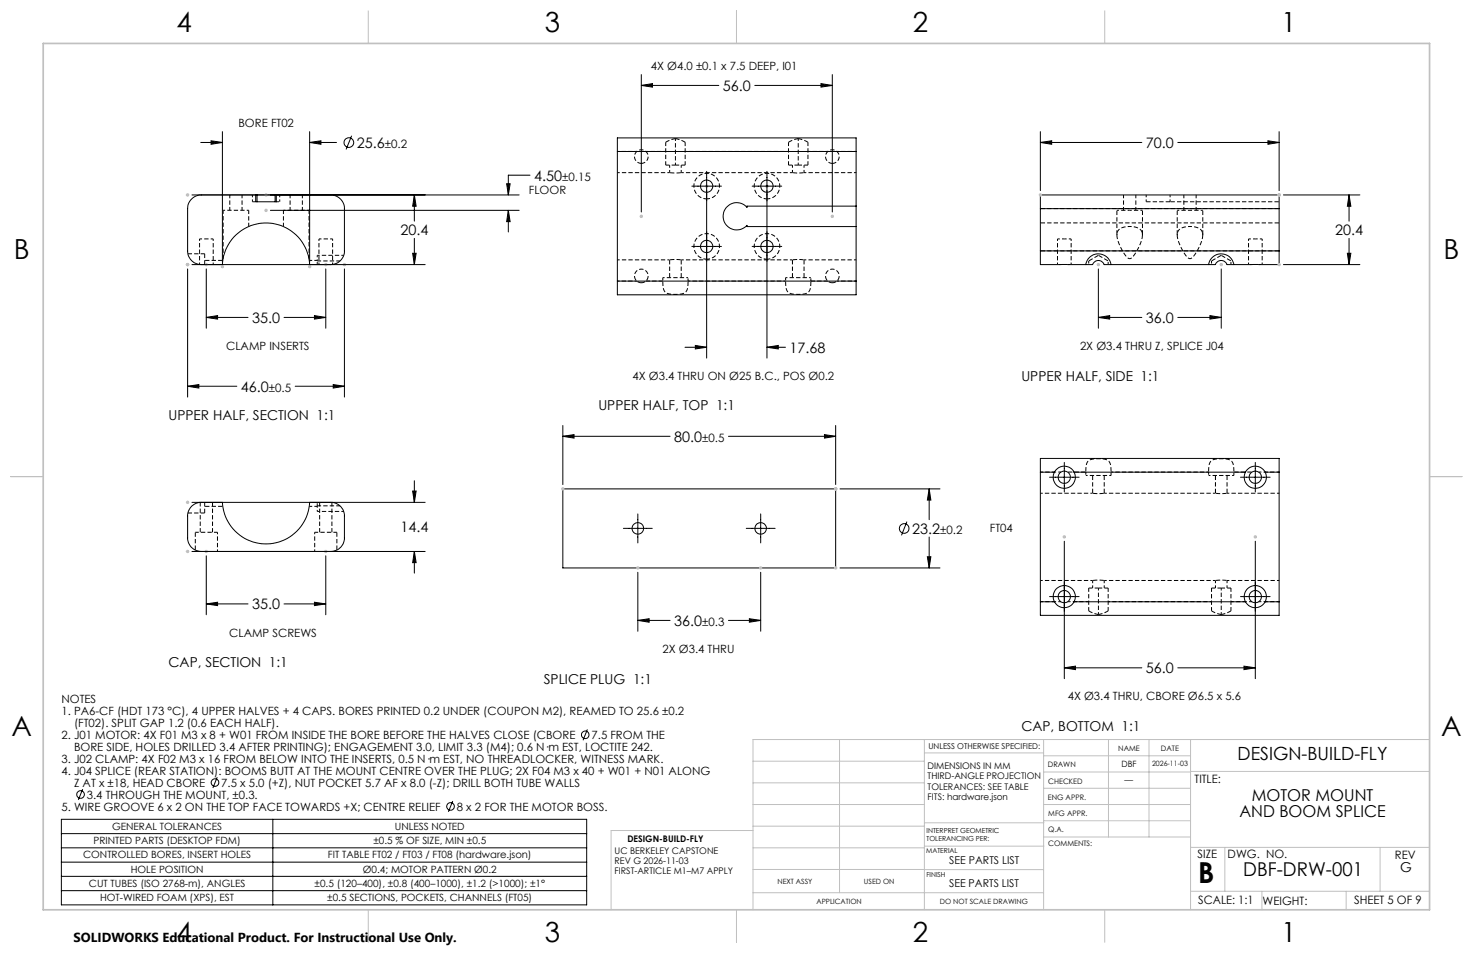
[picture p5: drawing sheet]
<svg xmlns="http://www.w3.org/2000/svg" width="432mm" height="279mm" viewBox="0 0 432 279" stroke-linecap="round" stroke-linejoin="round" font-family="sans-serif">
<g fill="none" stroke="#000" stroke-width=".29" stroke-dasharray="1.3 .6" stroke-dashoffset=".5" stroke-linecap="butt">
<path d="M74 59.1h1M81 59.1h1M196.3 48.4v2.2M199.7 50.6v-2.2M232.3 48.4v2.2M232.3 50.6h-32.6M235.7 50.6v-2.2M58.5 70h4M93 77.5v-1M93.5 70h4M199.7 76.2h32.6M319.2 76.5v1"/>
<path d="M324.9 77.5v-1M355.2 76.5v1M360.9 77.5v-1M194.3 81.4v1M201.7 82.4v-1M230.3 81.4v1M237.7 82.4v-1M311 138.4h-6M318.3 138.4v1M325.7 139.4v-1M354.3 138.4v1M361.7 139.4v-1"/>
<path d="M375 138.4h-6M93 148.3v-1M356.3 144.6h-32.6M311 176.4h-6M320.3 170.2v2.2M323.7 172.4v-2.2M323.7 170.2h32.6M356.3 170.2v2.2M359.7 172.4v-2.2M375 176.4h-6"/>
</g>
<g fill="none" stroke="#000" stroke-width=".29" stroke-dasharray="1.3 .6" stroke-linecap="butt">
<path d="M336 59.1h7M60 77.5v-3.1M327.4 68.6v.3M331.3 66.4h-.3M334.9 68.9v-.5M345.1 68.6v.3M349 66.4h-.3M352.6 68.9l-.1-.5M58.7 147.3v8.8M60 150.4v-3.1M62.3 156.1v-8.8M93.7 147.3v8.8"/>
<path d="M97.3 156.1v-8.8"/>
</g>
<g fill="none" stroke="#000" stroke-width=".29" stroke-dasharray="1.3 .6" stroke-dashoffset=".1" stroke-linecap="butt">
<path d="M188 47.9a2 2 0 0 0 1.8-2.9 2 2 0 0 0-3.4-.3 2 2 0 0 0 1.3 3.2h.3M195.1 41.7l2.9-1.1M195.1 48.4v-6.7M198 40.6l2.8 1.1M200.8 48.4v-6.7M231.1 41.7l2.9-1.1M231.1 48.4v-6.7M234 40.6l2.8 1.1M236.8 48.4v-6.7M244 47.9a2 2 0 0 0 1.8-2.9 2 2 0 0 0-3.4-.3 2 2 0 0 0 1.3 3.2h.3M60 74.4h-4.9M93 76.5h6.7"/>
<path d="M188 82.9a2 2 0 0 0 1.8-2.9 2 2 0 0 0-3.4-.3 2 2 0 0 0 1.3 3.2h.3M194.3 82.4h-5M242.7 82.4h-5M244 82.9a2 2 0 0 0 1.8-2.9 2 2 0 0 0-3.4-.3 2 2 0 0 0 1.3 3.2h.3M55.1 150.4h4.9M93 148.3h6.7M319.2 172.4v6.7M324.9 179.1l-2.9 1.1M324.9 172.4v6.7M355.2 172.4v6.7M360.9 179.1l-2.9 1.1M360.9 172.4v6.7"/>
<path d="M322 180.2l-2.8-1.1M358 180.2l-2.8-1.1"/>
</g>
<path d="M93 76.5v-1.6M93 149.9v-1.6" fill="none" stroke="#000" stroke-width=".29" stroke-dasharray="1.3 .6" stroke-dashoffset=".8" stroke-linecap="butt"/>
<g fill="none" stroke="#000" stroke-width=".29" stroke-dasharray="1.3 .6" stroke-dashoffset=".6" stroke-linecap="butt">
<path d="M74 57.1v2M82 59.1v-2M195.1 44.4h-5.8M196.3 50.6h-15.3M198 48.4v-7.8M234 48.4v-7.8M242.7 44.4h-5.9M251 50.6h-15.3M336 57.1v2M343 59.1v-2M93 74.9h7.8M181 76.2h15.3"/>
<path d="M235.7 76.2h15.3M310 70h2M312 70h2M366 70h2M368 70h2M230.3 82.4h-28.6M354.3 138.4h-28.6M93 149.9h7.8M320.3 144.6h-15.3M375 144.6h-15.3M305 170.2h15.3M322 172.4v7.8"/>
<path d="M358 172.4v7.8M359.7 170.2h15.3"/>
</g>
<g fill="none" stroke="#000" stroke-width=".29" stroke-dasharray="1.3 .6" stroke-dashoffset=".7" stroke-linecap="butt">
<path d="M186.7 44.4h-5.7M231.1 44.4h-30.3M251 44.4h-5.7M58.5 70v7.5M62.5 77.5v-7.5M65.4 61.6h7.5M83.1 61.6h7.5M93.5 70v7.5M97.5 77.5v-7.5M310 70v7.5M314 77.5v-7.5M327.4 61.6h3.8"/>
<path d="M331.2 66.4a3.4 3.4 0 0 1 3.6 1.9 10.8 10.8 0 0 1-3.4 7.5h-.2a6.1 6.1 0 0 1-2.9-3.7 4.4 4.4 0 0 1-.3-4.8l1.5-.7 1.7-.2M331.2 61.6h3.7M345.1 61.6h3.7M348.8 66.4a3.4 3.4 0 0 1 3.7 1.9 10.8 10.8 0 0 1-3.4 7.5h-.3a6.1 6.1 0 0 1-2.8-3.7 4.4 4.4 0 0 1-.3-4.8l1.4-.7 1.7-.2M348.8 61.6h3.8M366 70v7.5M370 77.5v-7.5M186.7 82.4h-5.7M201.7 81.4h-7.4M237.7 81.4h-7.4M251 82.4h-5.7M318.3 139.4h7.4"/>
<path d="M354.3 139.4h7.4M92.3 156.1v5.6M63.8 161.7v-5.6M355.2 176.4h-30.3"/>
</g>
<path d="M93 76.3h-2.3M90.7 148.5h2.3M319.2 176.4h-6.2M367 176.4h-6.1" fill="none" stroke="#000" stroke-width=".29" stroke-dasharray="1.3 .6" stroke-dashoffset=".4" stroke-linecap="butt"/>
<g fill="none" stroke="#000" stroke-width=".29" stroke-dasharray="1.3 .6" stroke-dashoffset="-.1" stroke-linecap="butt">
<path d="M196.3 50.6h3.4M232.3 50.6h3.4M343 59.1h32M65.3 76.3h-5.3M196.3 76.2v5.2M199.7 76.2h-3.4M232.3 76.2v5.2M235.7 76.2h-3.4M322 74.9l-2.8 1.6M324.9 76.5l-2.9-1.6M327.4 61.6v7.3M334.9 68.9v-7.3"/>
<path d="M345.1 61.6v7.3M352.6 68.9v-7.3M358 74.9l-2.8 1.6M360.9 76.5l-2.9-1.6M375 73.5h-70M375 61.1h-70M375 65.3h-70M199.7 81.4v-5.2M235.7 81.4v-5.2M318.3 138.4h-5.3M320.3 139.4v5.2M356.3 139.4v5.2"/>
<path d="M367 138.4h-5.3M57.3 156.1v5.2M60 148.5h5.3M320.3 144.6h3.4M323.7 144.6v-5.2M356.3 144.6h3.4M359.7 144.6v-5.2M98.8 161.3v-5.2M323.7 170.2h-3.4M359.7 170.2h-3.4"/>
</g>
<g fill="none" stroke="#000" stroke-width=".29" stroke-dasharray="1.3 .6" stroke-dashoffset=".2" stroke-linecap="butt">
<path d="M198 48.4h-2.9M200.8 48.4h-2.8M234 48.4h-2.9M236.8 48.4h-2.8M65.4 61.6v14.2M72.9 66.4v-4.8M83.1 61.6v4.8M90.6 75.8v-14.2M57.3 156.1h6.5M92.3 156.1h6.5M319.2 172.4h2.8M322 172.4h2.9"/>
<path d="M355.2 172.4h2.8M358 172.4h2.9"/>
</g>
<path d="M67.4 57.1v4.5M85 57.1v4.5M207.2 58.3a3.7 3.7 0 0 0 3.3-5.5 3.7 3.7 0 0 0-6.4-.4 3.7 3.7 0 0 0 2.6 5.9h.5M224.8 58.3a3.7 3.7 0 0 0 3.4-5.5 3.7 3.7 0 0 0-6.4-.4 3.7 3.7 0 0 0 2.6 5.9h.4M329.4 57.1v4.5M347 57.1v4.5M71 61.6v-4.5M88.6 61.6v-4.5M207.2 76a3.8 3.8 0 0 0 3.3-5.5 3.8 3.8 0 0 0-6.4-.4 3.8 3.8 0 0 0 2.6 5.9h.5M224.8 76a3.8 3.8 0 0 0 3.4-5.5 3.8 3.8 0 0 0-6.4-.4 3.8 3.8 0 0 0 2.6 5.9h.4M333 61.6v-4.5M350.6 61.6v-4.5" fill="none" stroke="#000" stroke-width=".29" stroke-dasharray="1.3 .6" stroke-dashoffset=".3" stroke-linecap="butt"/>
<g fill="none" stroke="#000" stroke-width=".29">
<path d="M65.2 38.6v38.3M90.8 38.6v38.3M103.1 39.8l-1.6 4M188 25l3.3-.5v1zM188 21.9v40.3M188 25h22.7M221.3 25h22.7M240.7 24.5l3.3 .5-3.3 .5zM244 21.9v40.3M305 38.6v17.3M375 38.6v17.3M56.3 57.2h95.9"/>
<path d="M58.8 41.8h6.4M59 57.2a4 4 0 0 0-4 4v12.4a4 4 0 0 0 4 4M61.9 41.3l3.3 .5-3.3 .5zM75 57.2v2h6v-2M75.4 59.2v-2h5.2v2M90.8 41.8l3.3-.5v1zM90.8 41.8h7.8M97 57.2a4 4 0 0 1 4 4v12.4a4 4 0 0 1-4 4M121.5 57.2l.5 3.3h-1zM121.5 57.2v7.6M148.5 53.9h1l-.5 3.3zM155.4 51.4h-6.4v5.8"/>
<path d="M181 44.4v-4h70v4M181 44.4h70M181 44.4v38M202.8 54.6h8.7M207.2 50.2v54.8M220.5 54.6h8.7M224.8 50.2v54.8M251 44.4v38M305 41.8l3.3-.5v1zM305 41.8h29.7M345.3 41.8h29.7M371.7 41.3l3.3 .5-3.3 .5z"/>
<path d="M376.2 57.2h22.4M395.5 57.2l.5 3.3h-1zM395.5 57.2v7.6M55 78.8v37.6M56.3 77.6h68.3M60.5 78.8v17.4M65.2 77.6a12.8 12.8 0 0 1 12.8-12.2 12.8 12.8 0 0 1 12.8 12.2M79.3 61.7h72.9M95.5 78.8v17.4M101 78.8v37.6M121 74.3h1l-.5 3.3zM121.5 69.9v7.7"/>
<path d="M149 61.7l.5 3.3h-1zM149 61.7v6.3M202.8 72.2h8.7M220.5 72.2h8.7M251 60.4h-32v.4a4 4 0 0 0-5.8-.3 4 4 0 0 0 0 5.8 4 4 0 0 0 5.8-.2v.3h32M305 61.2v-4h70v4M305 73.6v4h15.3a1.79 1.79 0 0 1 1.7-1.2 1.79 1.79 0 0 1 1.7 1.2h32.6a1.82 1.82 0 0 1 1.7-1.2 1.82 1.82 0 0 1 1.7 1.2h15.3v-4M305 61.2h70M305 73.6h70M305 61.2v12.4M318.3 77.6a3.8 3.8 0 0 1 3.7-3.2 3.8 3.8 0 0 1 3.7 3.2M322 78.8v17.4"/>
<path d="M354.3 77.6a3.7 3.7 0 0 1 3.7-3.2 3.7 3.7 0 0 1 3.7 3.2M358 78.8v17.4M375 61.2v12.4M376.2 77.6h22.4M395 74.3h1l-.5 3.3zM395.5 69.9v7.7M60.5 93.1l3.3-.6v1.1zM60.5 93.1h12.2M83.3 93.1h12.2M92.2 92.5l3.3 .6-3.3 .5zM181 82.4v4h70v-4M181 82.4h70"/>
<path d="M322 93.1l3.3-.6v1.1zM322 93.1h12.7M345.3 93.1h12.7M354.7 92.5l3.3 .6-3.3 .5zM55 113.2l3.3-.5v1.1zM55 113.2h14.4M86.5 113.2h14.5M97.7 112.7l3.3 .5-3.3 .6zM200.8 101.8h6.4M203.8 101.3l3.4 .5-3.4 .5zM224.8 101.8l3.3-.5v1zM224.8 101.8h5.5"/>
<path d="M165 127.9l3.3-.5v1zM165 124.7v17.4M165 127.9h31.4M213.5 127.9h31.5M241.7 127.4l3.3 .5-3.3 .5zM245 124.7v17.4M305 138.4v-4h70v4M305 138.4v38M305 138.4h4.1M307.7 139.9h8.6M309.1 138.4a3.2 3.2 0 0 0 2.9 4.8 3.2 3.2 0 0 0 2.9-4.8M309.1 138.4a3.2 3.2 0 0 1 2.9-1.7 3.2 3.2 0 0 1 2.9 1.7"/>
<path d="M312 135.6v8.7M314.9 138.4h50.2M363.6 139.9h8.7M365.1 138.4a3.2 3.2 0 0 0 2.9 4.8 3.2 3.2 0 0 0 2.9-4.8M365.1 138.4a3.2 3.2 0 0 1 5.8 0M368 135.6v8.7M370.9 138.4h4.1M375 138.4v38M56.3 147.3h68.3M59 147.3a4 4 0 0 0-4 4v6.4a4 4 0 0 0 4 4M65.2 147.3a12.8 12.8 0 0 0 12.8 12.2 12.8 12.8 0 0 0 12.8-12.2M97 147.3a4 4 0 0 1 4 4v6.4a4 4 0 0 1-4 4"/>
<path d="M121 144h1l-.5 3.3zM121.5 140.9v6.4M165 143.3h80v23.2h-80zM182.7 154.9h8.5M187 150.7v8.5M218.8 154.9h8.4M223 150.7v8.5M246.2 143.3h29.4M265.9 152.9l-1.6 4.1M272.4 143.3l.5 3.3h-1zM272.4 143.3v9.1M272.4 157.4v9.1"/>
<path d="M312 158.7v40.3M368 158.7v40.3M56.3 161.7h68.3M60.5 177.1l3.3-.5v1zM60.5 162.9v17.3M60.5 177.1h12.2M83.3 177.1h12.2M92.2 176.6l3.3 .5-3.3 .5zM95.5 162.9v17.3M121.5 161.7l.5 3.3h-1zM121.5 161.7v6.3M187 167.8v17.3"/>
<path d="M223 167.8v17.3M246.2 166.5h29.4M271.9 163.2h1l-.5 3.3zM305 176.4v4h70v-4M305 176.4h4.1M307.7 174.9h8.6M309.1 176.4a3.3 3.3 0 0 0 5.8 0M309.1 176.4a3.2 3.2 0 0 1 2.9-4.7 3.2 3.2 0 0 1 2.9 4.7M314.9 176.4h50.2M363.6 174.9h8.7M365.1 176.4a3.3 3.3 0 0 0 5.8 0M365.1 176.4a3.3 3.3 0 0 1 2.9-4.7 3.3 3.3 0 0 1 2.9 4.7"/>
<path d="M370.9 176.4h4.1M187 181.9l3.3-.5v1zM187 181.9h9.4M213.5 181.9h9.5M219.7 181.4l3.3 .5-3.3 .5zM312 195.8l3.3-.5v1zM312 195.8h22.7M345.3 195.8h22.7M364.7 195.3l3.3 .5-3.3 .5zM172.2 213.9l-1.3 3.1M24.2 231.4l-1.2 3.1M63.7 227.9l-1.3 3.1"/>
<path d="M132.7 234.8l-1.3 3.2M18 240.2h154v25.1h-154zM18 244.4h154M18 248.6h154M18 252.8h154M18 256.9h154M80 240.2v25.1M18 261.1h154"/>
<circle cx="102.3" cy="41.8" r="1.41"/>
<circle cx="207.1" cy="54.6" r="1.8"/>
<circle cx="224.8" cy="54.6" r="1.81"/>
<circle cx="207.1" cy="72.2" r="1.8"/>
<circle cx="224.8" cy="72.3" r="1.81"/>
<circle cx="312" cy="139.9" r="1.8"/>
<circle cx="368" cy="139.9" r="1.81"/>
<circle cx="187" cy="154.9" r="1.69"/>
<circle cx="223" cy="154.9" r="1.7"/>
<circle cx="265.1" cy="154.9" r="1.4"/>
<circle cx="312" cy="174.9" r="1.8"/>
<circle cx="368" cy="174.9" r="1.81"/>
<circle cx="171.6" cy="215.4" r="1.12"/>
<circle cx="23.6" cy="232.9" r="1.12"/>
<circle cx="63" cy="229.4" r="1.1"/>
<circle cx="132.1" cy="236.4" r="1.11"/>
</g>
<path d="M194.3 82.4v.6a2.48 2.48 0 0 0 2.2 3.2 7.1 7.1 0 0 0 4.6-.6l.5-1.1 .1-2.1M230.3 82.4v.6a2.48 2.48 0 0 0 2.2 3.2 7.1 7.1 0 0 0 4.6-.6l.5-1.1 .1-2.1M325.7 138.4v-.6a2.48 2.48 0 0 0-2.2-3.2 7.1 7.1 0 0 0-4.6 .6l-.5 1.1-.1 2.1M361.7 138.4v-.6a2.48 2.48 0 0 0-2.2-3.2 7.1 7.1 0 0 0-4.6 .6l-.5 1.1-.1 2.1" fill="none" stroke="#000" stroke-width=".29" stroke-dasharray="1.3 .6" stroke-dashoffset="-.2" stroke-linecap="butt"/>
<g fill="none" stroke="#c0c0c0" stroke-width=".29">
<path d="M107.9 3.2v9.5M215.9 3.2v9.5M323.8 3.2v9.5M54.5 57.2h1M54.6 56.8l.8 .7M55 56.7v1M55.4 56.8l-.8 .7M77.5 57.2h1M77.6 56.8l.8 .7M78 56.7v1M78.4 56.8l-.8 .7M206.7 54.6h.9"/>
<path d="M206.8 54.2l.7 .7M207.2 54.1v1M207.5 54.2l-.7 .7M224.3 54.6h1M224.5 54.2l.7 .7M224.8 54.1v1M225.2 54.2l-.7 .7M304.5 57.2h1M304.6 56.8l.7 .7M305 56.7v1M305.3 56.8l-.7 .7M374.5 57.2h1"/>
<path d="M374.6 56.8l.7 .7M375 56.7v1M375.3 56.8l-.7 .7M54.5 77.6h1M54.6 77.2l.8 .7M55 77.1v1M55.4 77.2l-.8 .7M60 77.6h1M60.1 77.2l.7 .7M60.5 77.1v1M60.8 77.2l-.7 .7M64.7 78.2h1"/>
<path d="M64.8 77.8l.7 .7M65.2 77.7v1M65.5 77.8l-.7 .7M77.5 61.7h1M77.6 61.3l.8 .7M78 61.2v1M78.4 61.3l-.8 .7M90.3 78.2h1M90.4 77.8l.7 .7M90.8 77.7v1M91.1 77.8l-.7 .7M95 77.6h1"/>
<path d="M95.1 77.2l.7 .7M95.5 77.1v1M95.8 77.2l-.7 .7M100.5 77.6h1M100.6 77.2l.8 .7M101 77.1v1M101.4 77.2l-.8 .7M187.5 63.4h1M187.6 63.1l.7 .7M188 62.9v1M188.3 63.1l-.7 .7M243.5 63.4h1"/>
<path d="M243.6 63.1l.7 .7M244 62.9v1M244.3 63.1l-.7 .7M321.5 77.6h1M321.6 77.2l.7 .7M322 77.1v1M322.3 77.2l-.7 .7M357.5 77.6h1M357.6 77.2l.8 .7M358 77.1v1M358.4 77.2l-.8 .7M374.5 77.6h1"/>
<path d="M374.6 77.2l.7 .7M375 77.1v1M375.3 77.2l-.7 .7M3.1 139.7h9.6M419.1 139.7h9.5M54.5 147.3h1M54.6 146.9l.8 .7M55 146.8v1M55.4 146.9l-.8 .7M164.5 143.3h1M164.6 143l.7 .7M165 142.8v1"/>
<path d="M165.3 143l-.7 .7M244.5 143.3h1M244.6 143l.7 .7M245 142.8v1M245.3 143l-.7 .7M311.5 157.4h1M311.6 157.1l.7 .7M312 156.9v1M312.3 157.1l-.7 .7M367.5 157.4h1M367.6 157.1l.7 .7M368 156.9v1"/>
<path d="M368.3 157.1l-.7 .7M54.5 161.7h1M54.6 161.3l.8 .7M55 161.2v1M55.4 161.3l-.8 .7M60 161.7h1M60.1 161.3l.7 .7M60.5 161.2v1M60.8 161.3l-.7 .7M95 161.7h1M95.1 161.3l.7 .7M95.5 161.2v1"/>
<path d="M95.8 161.3l-.7 .7M186.5 166.5h1M186.6 166.2l.7 .7M187 166v1M187.3 166.2l-.7 .7M222.5 166.5h1M222.6 166.2l.7 .7M223 166v1M223.3 166.2l-.7 .7M244.5 166.5h1M244.6 166.2l.7 .7M245 166v1"/>
<path d="M245.3 166.2l-.7 .7M246.1 216.8v44.9M271 216.8v49.9M305.9 216.8v49.9M324.9 216.8v28.6M336.8 216.8v28.6M349 216.8v49.9M419.1 216.8h-198.4v49.9M220.7 235.9h50.3M220.7 229.5h50.3M220.7 223.2h50.3M271 220.7h34.9"/>
<path d="M305.9 231.1h43.1M305.9 226.3h43.1M305.9 221.6h43.1M305.9 235.9h43.1M349 226.2h70.1M220.7 248.6h50.3M220.7 242.2h50.3M220.7 254.9h50.3M220.7 243.5h-41.6v23.2M271 255h34.9M271 248.1h35M271 241.2h35"/>
<path d="M305.9 240.6h43.1M306 245.4h43M349 248.4h70.1M359.1 248.4v12.9M404.6 248.4v12.9M107.9 266.7v9.6M215.9 266.7v9.6M220.7 261.7h85.2M323.8 266.7v9.6M349 261.3h70.1M369.9 261.3v5.4M394.6 261.3v5.4"/>
</g>
<path d="M12.7 12.7h406.4v254h-406.4z" fill="none" stroke="#c0c0c0" stroke-width=".5"/>
<path d="M92.2 92.5l3.3 .6-3.3 .5zM60.5 93.1l3.3-.6v1.1zM97.7 112.7l3.3 .5-3.3 .6zM55 113.2l3.3-.5v1.1zM121 74.3h1l-.5 3.3zM121.5 57.2l.5 3.3h-1zM90.8 41.8l3.3-.5v1zM61.9 41.3l3.3 .5-3.3 .5zM149 61.7l.5 3.3h-1zM148.5 53.9h1l-.5 3.3zM188 25l3.3-.5v1zM240.7 24.5l3.3 .5-3.3 .5zM203.8 101.3l3.4 .5-3.4 .5zM224.8 101.8l3.3-.5v1zM305 41.8l3.3-.5v1zM371.7 41.3l3.3 .5-3.3 .5zM395 74.3h1l-.5 3.3zM395.5 57.2l.5 3.3h-1zM322 93.1l3.3-.6v1.1zM354.7 92.5l3.3 .6-3.3 .5zM121.5 161.7l.5 3.3h-1zM121 144h1l-.5 3.3zM92.2 176.6l3.3 .5-3.3 .5zM60.5 177.1l3.3-.5v1zM312 195.8l3.3-.5v1zM364.7 195.3l3.3 .5-3.3 .5zM165 127.9l3.3-.5v1zM241.7 127.4l3.3 .5-3.3 .5zM271.9 163.2h1l-.5 3.3zM272.4 143.3l.5 3.3h-1zM187 181.9l3.3-.5v1zM219.7 181.4l3.3 .5-3.3 .5z" fill="#000"/>
<text font-size="8.5" x="351.3" y="259">B</text>
<g font-size="8.1">
<text x="51.7" y="9.3">4</text>
<text x="159.7" y="9.3">3</text>
<text x="267.6" y="9.3">2</text>
<text x="375.6" y="9.3">1</text>
<text x="4" y="76">B</text>
<text x="423.1" y="76">B</text>
<text x="3.3" y="215.7">A</text>
<text x="422.4" y="215.7">A</text>
<text x="51.7" y="276">4</text>
<text x="159.7" y="276">3</text>
<text x="267.6" y="276">2</text>
<text x="375.6" y="276">1</text>
</g>
<text font-size="5.6" x="364.5" y="256.7">DBF-DRW-001</text>
<text font-size="5.3" x="362.8" y="223">DESIGN-BUILD-FLY</text>
<g font-size="4.8">
<text x="363.3" y="239.6">AND BOOM SPLICE</text>
<text x="366.9" y="235">MOTOR MOUNT</text>
</g>
<g font-size="4.2">
<text x="211.9" y="26.6">56.0</text>
<text x="104.6" y="43.3">25.6</text>
<text x="335.9" y="43.4">70.0</text>
<text x="156.6" y="52.9">4.50</text>
<text x="117.4" y="68.9">20.4</text>
<text x="391.4" y="68.9">20.4</text>
<text x="73.9" y="94.6">35.0</text>
<text x="335.9" y="94.6">36.0</text>
<text x="231.5" y="103.4">17.68</text>
<text x="70.6" y="114.8">46.0</text>
<text x="197.6" y="129.5">80.0</text>
<text x="117.4" y="156.1">14.4</text>
<text x="267.4" y="156.5">23.2</text>
<text x="73.9" y="178.6">35.0</text>
<text x="197.6" y="183.5">36.0</text>
<text x="335.9" y="197.4">56.0</text>
</g>
<g font-size="4">
<text x="299.4" y="111.6">UPPER HALF, SIDE 1:1</text>
<text x="49.4" y="123.2">UPPER HALF, SECTION 1:1</text>
<text x="175.4" y="120.3">UPPER HALF, TOP 1:1</text>
<text x="49.4" y="195.6">CAP, SECTION 1:1</text>
<text x="159.4" y="200.4">SPLICE PLUG 1:1</text>
<text x="299.4" y="214.3">CAP, BOTTOM 1:1</text>
<text x="410.4" y="255.7">G</text>
</g>
<text font-size="3.8" x="21.6" y="276.3">SOLIDWORKS Educational Product. For Instructional Use Only.</text>
<g font-size="3.4">
<text x="112.8" y="43.3">±0.2</text>
<text x="164.8" y="53">±0.15</text>
<text x="78.8" y="114.8">±0.5</text>
<text x="205.8" y="129.5">±0.5</text>
<text x="275.6" y="156.5">±0.2</text>
<text x="205.8" y="183.5">±0.3</text>
<text x="350.2" y="229.5">TITLE:</text>
<text x="351.1" y="251.6">SIZE</text>
<text x="359.9" y="251.6">DWG. NO.</text>
<text x="408.9" y="251.7">REV</text>
<text x="351.2" y="265.2">SCALE: 1:1</text>
<text x="370.1" y="265.3">WEIGHT:</text>
<text x="396.9" y="265.2">SHEET 5 OF 9</text>
</g>
<g font-size="3.3">
<text x="190.8" y="20.4">4X Ø4.0 ±0.1 x 7.5 DEEP, I01</text>
<text x="69.9" y="37.1">BORE FT02</text>
<text x="155" y="56.9">FLOOR</text>
<text x="66.3" y="102.6">CLAMP INSERTS</text>
<text x="316.6" y="102.6">2X Ø3.4 THRU Z, SPLICE J04</text>
<text x="185.4" y="111.4">4X Ø3.4 THRU ON Ø25 B.C., POS Ø0.2</text>
<text x="290.2" y="155.9">FT04</text>
<text x="67.2" y="186.6">CLAMP SCREWS</text>
<text x="194.2" y="191.5">2X Ø3.4 THRU</text>
<text x="18" y="206.2">NOTES</text>
<text x="18" y="209.7">1. PA6-CF (HDT 173 °C), 4 UPPER HALVES + 4 CAPS. BORES PRINTED 0.2 UNDER (COUPON M2), REAMED TO 25.6 ±0.2</text>
<text x="313" y="205.4">4X Ø3.4 THRU, CBORE Ø6.5 x 5.6</text>
<text x="21.7" y="213.2">(FT02). SPLIT GAP 1.2 (0.6 EACH HALF).</text>
<text x="18" y="216.7">2. J01 MOTOR: 4X F01 M3 x 8 + W01 FROM INSIDE THE BORE BEFORE THE HALVES CLOSE (CBORE</text>
<text x="21.7" y="220.2">BORE SIDE, HOLES DRILLED 3.4 AFTER PRINTING); ENGAGEMENT 3.0, LIMIT 3.3 (M4); 0.6 N·m EST, LOCTITE 242.</text>
<text x="173.4" y="216.7">7.5 FROM THE</text>
<text x="18" y="223.7">3. J02 CLAMP: 4X F02 M3 x 16 FROM BELOW INTO THE INSERTS, 0.5 N·m EST, NO THREADLOCKER, WITNESS MARK.</text>
<text x="18" y="227.2">4. J04 SPLICE (REAR STATION): BOOMS BUTT AT THE MOUNT CENTRE OVER THE PLUG; 2X F04 M3 x 40 + W01 + N01 ALONG</text>
<text x="21.7" y="230.7">Z AT x ±18, HEAD CBORE</text>
<text x="64.9" y="230.7">7.5 x 5.0 (+Z), NUT POCKET 5.7 AF x 8.0 (-Z); DRILL BOTH TUBE WALLS</text>
<text x="18" y="237.7">5. WIRE GROOVE 6 x 2 ON THE TOP FACE TOWARDS +X; CENTRE RELIEF</text>
<text x="25.5" y="234.2">3.4 THROUGH THE MOUNT, ±0.3.</text>
<text x="133.9" y="237.7">8 x 2 FOR THE MOTOR BOSS.</text>
</g>
<g font-size="3.2">
<text x="278.3" y="253.3">SEE PARTS LIST</text>
<text x="278.2" y="260.1">SEE PARTS LIST</text>
</g>
<g font-size="2.9">
<text x="32.9" y="243.3">GENERAL TOLERANCES</text>
<text x="115.8" y="243.3">UNLESS NOTED</text>
<text x="24.4" y="251.4">CONTROLLED BORES, INSERT HOLES</text>
<text x="27.4" y="247.5">PRINTED PARTS (DESKTOP FDM)</text>
<text x="96.1" y="251.4">FIT TABLE FT02 / FT03 / FT08 (hardware.json)</text>
<text x="109.4" y="247.5">±0.5 % OF SIZE, MIN ±0.5</text>
<text x="38.3" y="255.9">HOLE POSITION</text>
<text x="106.4" y="255.9">Ø0.4; MOTOR PATTERN Ø0.2</text>
<text x="26.1" y="260.1">CUT TUBES (ISO 2768-m), ANGLES</text>
<text x="92.2" y="260.1">±0.5 (120–400), ±0.8 (400–1000), ±1.2 (&gt;1000); ±1°</text>
<text x="29.3" y="264.2">HOT-WIRED FOAM (XPS), EST</text>
<text x="95.9" y="264.2">±0.5 SECTIONS, POCKETS, CHANNELS (FT05)</text>
</g>
<g font-size="2.7">
<text x="271.9" y="225.5">DIMENSIONS IN MM</text>
<text x="271.9" y="228.5">THIRD-ANGLE PROJECTION</text>
<text x="271.9" y="231.5">TOLERANCES: SEE TABLE</text>
<text x="271.9" y="234.5">FITS: hardware.json</text>
<text x="180.2" y="250.4">UC BERKELEY CAPSTONE</text>
<text x="183.9" y="246.8">DESIGN-BUILD-FLY</text>
<text x="180.2" y="253.4">REV G 2026-11-03</text>
<text x="180.2" y="256.4">FIRST-ARTICLE M1–M7 APPLY</text>
</g>
<g font-size="2.5">
<text x="328.8" y="224.8">DBF</text>
<text x="329.7" y="229.6">—</text>
</g>
<text font-size="2.4" x="272.2" y="219.7">UNLESS OTHERWISE SPECIFIED:</text>
<g font-size="2.2">
<text x="327.8" y="220.1">NAME</text>
<text x="340.3" y="220.2">DATE</text>
<text x="307.2" y="224.9">DRAWN</text>
<text x="307.3" y="229.8">CHECKED</text>
<text x="307.2" y="234.4">ENG APPR.</text>
<text x="307.3" y="239.2">MFG APPR.</text>
<text x="307.3" y="243.9">Q.A.</text>
<text x="307.3" y="248.1">COMMENTS:</text>
</g>
<g font-size="2.1">
<text x="337.7" y="224.7">2026-11-03</text>
<text x="227.9" y="259.2">NEXT ASSY</text>
<text x="253.3" y="259.2">USED ON</text>
<text x="239.3" y="265">APPLICATION</text>
<text x="275.5" y="265.1">DO NOT SCALE DRAWING</text>
</g>
<g font-size="2">
<text x="271.6" y="244.1">INTERPRET GEOMETRIC</text>
<text x="271.5" y="250.2">MATERIAL</text>
<text x="271.6" y="246.6">TOLERANCING PER:</text>
<text x="271.5" y="257">FINISH</text>
</g>
</svg>
